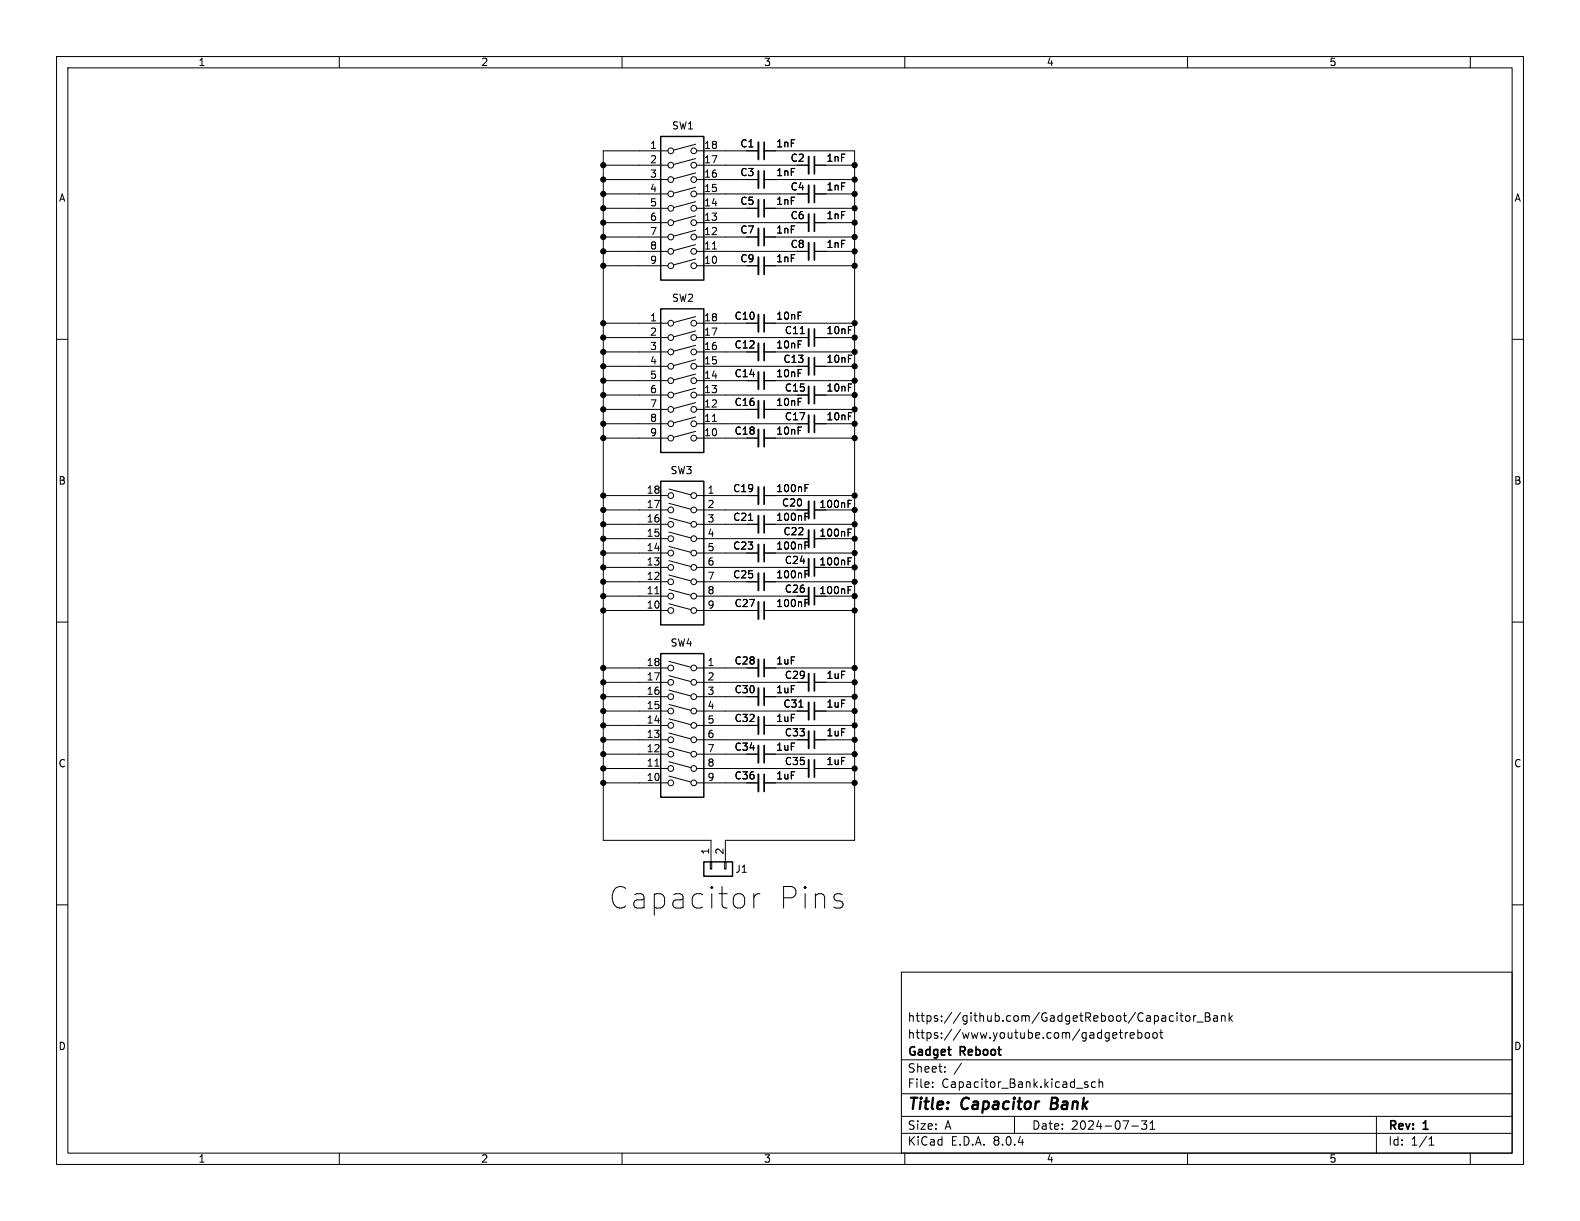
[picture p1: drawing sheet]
<svg xmlns="http://www.w3.org/2000/svg" width="279mm" height="216mm" viewBox="0 0 279 216" stroke-linecap="round" stroke-linejoin="round" font-family="sans-serif">
<g fill="none" stroke="#000" stroke-width=".18">
<path d="M10 10h259.4v195.9h-259.4zM12 12h255.4v191.9h-255.4zM60 10v2M110 10v2M160 10v2M210 10v2M260 10v2M106.7 29.2h11.4M106.7 34.3h11.4M106.7 31.8h11.4M106.7 36.8h11.4M106.7 39.4h11.4"/>
<path d="M118.1 26.7h-11.4v121.9h19v3.8M123 38.2l-3.9 1M123 35.7l-3.9 1M123 33.1l-3.9 1.1M123 30.6l-3.9 1M123 28l-3.9 1.1M123 25.5l-3.9 1M123.2 29.2h19.8M123.2 34.3h19.8M123.2 31.8h10.9M123.2 26.7h10.9M123.2 36.8h10.9"/>
<path d="M123.2 39.4h19.8M135.1 31.8h16M135.1 26.7h16v121.9h-22.8v3.8M135.1 36.8h16M144 29.2h7.1M144 34.3h7.1M144 39.4h7.1M10 60h2M106.7 41.9h11.4M106.7 47h11.4M106.7 44.5h11.4M106.7 59.7h11.4"/>
<path d="M106.7 57.2h11.4M123 45.8l-3.9 1M123 43.3l-3.9 1M123 40.7l-3.9 1.1M123 58.5l-3.9 1.1M123 56l-3.9 1M123.2 41.9h10.9M123.2 47h10.9M123.2 44.5h19.8M123.2 59.7h19.8M123.2 57.2h10.9M126 44h.7"/>
<path d="M135.1 41.9h16M135.1 47h16M135.1 57.2h16M141.5 59h.7M144 44.5h7.1M144 59.7h7.1M267.4 60h2M106.7 62.2h11.4M106.7 67.3h11.4M106.7 72.4h11.4M106.7 64.8h11.4M106.7 69.9h11.4"/>
<path d="M106.7 74.9h11.4M106.7 77.5h11.4M123 76.3l-3.9 1M123 73.7l-3.9 1.1M123 71.2l-3.9 1M123 68.7l-3.9 1M123 66.1l-3.9 1.1M123 63.6l-3.9 1M123 61.1l-3.9 1M123.2 62.2h10.9M123.2 67.3h10.9M123.2 72.4h10.9"/>
<path d="M123.2 64.8h19.8M123.2 69.9h19.8M123.2 74.9h19.8M123.2 77.5h10.9M126 74.5h.7M135.1 62.2h16M135.1 67.3h16M135.1 72.4h16M135.1 77.5h16M144 64.8h7.1M144 69.9h7.1M144 74.9h7.1"/>
<path d="M106.7 87.6h11.4M106.7 97.8h11.4M106.7 95.3h11.4M106.7 92.7h11.4M106.7 90.2h11.4M118.3 99.1l3.9 1.1M118.3 96.6l3.9 1.1M118.3 94.1l3.9 1M118.3 91.5l3.9 1.1M118.3 89l3.9 1M118.3 86.5l3.9 1M123.2 87.6h10.9"/>
<path d="M123.2 97.8h10.9M123.2 95.3h19.8M123.2 92.7h10.9M123.2 90.2h19.8M132.4 92h.7M135.1 87.6h16M135.1 97.8h16M135.1 92.7h16M142.4 96.4h.4M142.4 95.8h.6M142.4 91.4h.4M142.4 90.7h.6"/>
<path d="M142.4 86.3h.4M142.4 85.7h.6M144 95.3h7.1M144 90.2h7.1M150 99.2h.4M150 98.6h.6M150 94.1h.4M150 93.5h.6M150 89.1h.4M150 88.5h.6M10 110h2M106.7 108h11.4"/>
<path d="M106.7 105.4h11.4M106.7 102.9h11.4M106.7 100.3h11.4M106.7 118.1h11.4M115.8 105h.7M118.3 106.8l3.9 1M118.3 104.2l3.9 1.1M118.3 101.7l3.9 1M118.3 119.5l3.9 1M118.3 116.9l3.9 1.1M123.2 108h10.9M123.2 105.4h19.8"/>
<path d="M123.2 102.9h10.9M123.2 100.3h19.8M123.2 118.1h10.9M135.1 108h16M135.1 102.9h16M135.1 118.1h16M142.4 106.6h.4M142.4 106h.6M142.4 101.5h.4M142.4 100.9h.6M144 105.4h7.1M144 100.3h7.1"/>
<path d="M150 104.3h.4M150 103.7h.6M267.4 110h2M106.7 138.4h11.4M106.7 123.2h11.4M106.7 128.3h11.4M106.7 125.7h11.4M106.7 135.9h11.4M106.7 133.4h11.4M106.7 130.8h11.4M106.7 120.7h11.4M115.8 135.5h.7"/>
<path d="M118.3 137.2l3.9 1.1M118.3 134.7l3.9 1M118.3 132.2l3.9 1M118.3 129.6l3.9 1.1M118.3 127.1l3.9 1M118.3 124.6l3.9 1M118.3 122l3.9 1.1M123.2 138.4h10.9M123.2 123.2h10.9M123.2 128.3h10.9M123.2 125.7h19.8M123.2 135.9h19.8"/>
<path d="M123.2 133.4h10.9M123.2 130.8h19.8M123.2 120.7h19.8M135.1 138.4h16M135.1 123.2h16M135.1 128.3h16M135.1 133.4h16M141.3 125h.7M144 125.7h7.1M144 135.9h7.1M144 130.8h7.1M144 120.7h7.1"/>
<path d="M10 160h2M125.6 152.4h.3v1.3h-.3zM128.1 152.4h.3v1.3h-.3zM133.3 158v2.6M134.4 158a.97 .97 0 0 0-1.1 .8M267.4 160h2M159.4 171.9h108v32h-108zM207.1 179.6l.4 .1M208.1 179.1v.1M208.1 179.6v1M208.6 179.6h.6M208.9 179.1v1.3l.3 .2"/>
<path d="M209.7 179.7l.2-.1 .5 .1v.6l-.1 .2-.4 .1-.2-.2zM211.1 179.6v1M211.5 179.6l-.3 .1-.1 .2M213.1 179.1h.5l.3 .1v.3l-.3 .3a.4 .4 0 0 1 .4 .4 .4 .4 0 0 1-.3 .4h-.6zM213.1 179.8h.5M214.6 179.7h.6l.1 .9M215.3 179.9l-.5 .1a.29 .29 0 0 0-.2 .3 .29 .29 0 0 0 .2 .3l.5-.1M216 179.7l.2-.1 .4 .1v.9M216 179.6v1M217.4 179.1v1.5M217.9 179.6l-.5 .6M159.4 197.4h108"/>
<path d="M159.4 193.4h108M159.4 187.4h108M164.9 192.1v.2M164.9 191.4v.1M167.1 189.4v.2M167.1 188.7v.1M170 188l-1.3 1.9M179.4 197.4v3M191.8 191.6l.6 .4-.2 .3-.4-.1M192.4 191.4l-.4-.1-.2 .2M193.7 191.4l-.4-.1-.3 .3v.4l.1 .2h.6M194.4 191.4l.2-.1 .3 .1 .1 .9"/>
<path d="M194.4 190.8v1.5M197.3 182.6l.2 .3-.7 .2M197.4 183.5l-.1 .1M197.9 182.6h.6M198.1 182.1v1.3l.4 .2M199 182.6v1M199.4 182.6l-.3 .1-.1 .2M199.9 183.1l.7-.2-.1-.2-.4-.1-.2 .2v.7h.6M200.1 199.1h1.2M201.2 182.7l.4-.1 .3 .3v.4l-.1 .2h-.6M201.2 182.1v1.5M201.9 198.2h.9l-.5 .6 .4 .1v.6l-.2 .2h-.4l-.2-.2"/>
<path d="M202.6 182.7l.2-.1 .4 .1 .1 .6-.2 .2-.3 .1-.2-.2zM203.4 199.7h.8M203.4 198.6l.4-.4v1.5M203.9 182.7l.2-.1 .5 .1v.6l-.1 .2-.4 .1-.2-.2zM205.1 182.6h.5M205.3 182.1v1.3l.3 .2M207.5 180.5l-.4 .1M211.6 180.7h1.2M217.5 180l.4 .6M243.4 197.4v6.5M60 203.9v2M110 203.9v2"/>
<path d="M159.4 200.4h108M160 203.9v2M210 203.9v2M252.7 202.5h.9M252.7 201.4l.4-.4v1.5M260 203.9v2"/>
<circle cx="118.6" cy="26.7" r=".51"/>
<circle cx="118.6" cy="29.2" r=".51"/>
<circle cx="118.6" cy="39.4" r=".51"/>
<circle cx="118.6" cy="34.3" r=".51"/>
<circle cx="118.6" cy="36.8" r=".51"/>
<circle cx="118.6" cy="31.8" r=".51"/>
<circle cx="122.7" cy="26.7" r=".51"/>
<circle cx="122.7" cy="29.2" r=".51"/>
<circle cx="122.7" cy="34.3" r=".51"/>
<circle cx="122.7" cy="31.8" r=".51"/>
<circle cx="122.7" cy="39.4" r=".51"/>
<circle cx="122.7" cy="36.8" r=".51"/>
<circle cx="118.6" cy="59.7" r=".51"/>
<circle cx="118.6" cy="47" r=".51"/>
<circle cx="118.6" cy="44.5" r=".51"/>
<circle cx="118.6" cy="41.9" r=".51"/>
<circle cx="118.6" cy="57.2" r=".51"/>
<circle cx="122.7" cy="47" r=".51"/>
<circle cx="122.7" cy="57.2" r=".51"/>
<circle cx="122.7" cy="41.9" r=".51"/>
<circle cx="122.7" cy="59.7" r=".51"/>
<circle cx="122.7" cy="44.5" r=".51"/>
<circle cx="118.6" cy="67.3" r=".51"/>
<circle cx="118.6" cy="62.2" r=".51"/>
<circle cx="118.6" cy="64.8" r=".51"/>
<circle cx="118.6" cy="72.4" r=".51"/>
<circle cx="118.6" cy="77.5" r=".51"/>
<circle cx="118.6" cy="69.9" r=".51"/>
<circle cx="118.6" cy="74.9" r=".51"/>
<circle cx="122.7" cy="72.4" r=".51"/>
<circle cx="122.7" cy="69.9" r=".51"/>
<circle cx="122.7" cy="64.8" r=".51"/>
<circle cx="122.7" cy="67.3" r=".51"/>
<circle cx="122.7" cy="74.9" r=".51"/>
<circle cx="122.7" cy="77.5" r=".51"/>
<circle cx="122.7" cy="62.2" r=".51"/>
<circle cx="118.6" cy="90.2" r=".51"/>
<circle cx="118.6" cy="87.6" r=".51"/>
<circle cx="118.6" cy="92.7" r=".51"/>
<circle cx="118.6" cy="97.8" r=".51"/>
<circle cx="118.6" cy="95.3" r=".51"/>
<circle cx="122.7" cy="97.8" r=".51"/>
<circle cx="122.7" cy="95.3" r=".51"/>
<circle cx="122.7" cy="92.7" r=".51"/>
<circle cx="122.7" cy="90.2" r=".51"/>
<circle cx="122.7" cy="87.6" r=".51"/>
<circle cx="118.6" cy="108" r=".51"/>
<circle cx="118.6" cy="100.3" r=".51"/>
<circle cx="118.6" cy="102.9" r=".51"/>
<circle cx="118.6" cy="105.4" r=".51"/>
<circle cx="118.6" cy="118.1" r=".51"/>
<circle cx="122.7" cy="102.9" r=".51"/>
<circle cx="122.7" cy="100.3" r=".51"/>
<circle cx="122.7" cy="118.1" r=".51"/>
<circle cx="122.7" cy="108" r=".51"/>
<circle cx="122.7" cy="105.4" r=".51"/>
<circle cx="118.6" cy="128.3" r=".51"/>
<circle cx="118.6" cy="120.7" r=".51"/>
<circle cx="118.6" cy="123.2" r=".51"/>
<circle cx="118.6" cy="125.7" r=".51"/>
<circle cx="118.6" cy="130.8" r=".51"/>
<circle cx="118.6" cy="133.4" r=".51"/>
<circle cx="118.6" cy="138.4" r=".51"/>
<circle cx="118.6" cy="135.9" r=".51"/>
<circle cx="122.7" cy="120.7" r=".51"/>
<circle cx="122.7" cy="130.8" r=".51"/>
<circle cx="122.7" cy="125.7" r=".51"/>
<circle cx="122.7" cy="123.2" r=".51"/>
<circle cx="122.7" cy="128.3" r=".51"/>
<circle cx="122.7" cy="138.4" r=".51"/>
<circle cx="122.7" cy="133.4" r=".51"/>
<circle cx="122.7" cy="135.9" r=".51"/>
</g>
<path d="M186 194.1l-.2 2h.8" fill="none" stroke="#000" stroke-width=".4"/>
<g fill="none" stroke="#000" stroke-width=".33">
<path d="M134.1 25.1v3.1M134.1 30.2v3.1M134.1 35.3v3.1M143 27.7v3M143 32.8v3M143 37.8v3.1M134.1 40.4v3M134.1 45.5v3M134.1 55.6v3.1M143 42.9v3.1M143 58.2v3M134.1 60.7v3.1"/>
<path d="M134.1 65.8v3M134.1 70.9v3M134.1 75.9v3.1M143 63.2v3.1M143 68.3v3.1M143 73.4v3.1M134.1 86.1v3.1M134.1 91.2v3M134.1 96.3v3M143 88.6v3.1M143 93.7v3.1M143 98.8v3.1"/>
<path d="M134.1 101.3v3.1M134.1 106.4v3.1M134.1 116.6v3M143 103.9v3M143 119.1v3.1M134.1 121.7v3M134.1 126.7v3.1M134.1 131.8v3.1M134.1 136.9v3.1M143 124.2v3.1M143 129.3v3M143 134.4v3"/>
</g>
<g fill="none" stroke="#000" stroke-width=".3">
<path d="M135.1 25.1v3.1M135.1 30.2v3.1M135.1 35.3v3.1M144 27.7v3M144 32.8v3M144 37.8v3.1M135.1 40.4v3M135.1 45.5v3M135.1 55.6v3.1M144 42.9v3.1M144 58.2v3M135.1 60.7v3.1"/>
<path d="M135.1 65.8v3M135.1 70.9v3M135.1 75.9v3.1M144 63.2v3.1M144 68.3v3.1M144 73.4v3.1M135.1 86.1v3.1M135.1 91.2v3M135.1 96.3v3M144 88.6v3.1M144 93.7v3.1M144 98.8v3.1"/>
<path d="M135.1 101.3v3.1M135.1 106.4v3.1M135.1 116.6v3M144 103.9v3M144 119.1v3.1M135.1 121.7v3M135.1 126.7v3.1M135.1 131.8v3.1M135.1 136.9v3.1M144 124.2v3.1M144 129.3v3M144 134.4v3"/>
</g>
<path d="M116.8 24.1h7.7v25.4h-7.7zM116.8 54.6h7.7v25.4h-7.7zM116.8 85.1h7.7v25.4h-7.7zM116.8 115.6h7.7v25.4h-7.7zM124.5 152.4h5v2.5h-5z" fill="none" stroke="#000" stroke-width=".25"/>
<g fill="#000" stroke="#000" stroke-width=".18">
<circle cx="106.7" cy="39.4" r=".46"/>
<circle cx="106.7" cy="34.3" r=".46"/>
<circle cx="106.7" cy="31.8" r=".46"/>
<circle cx="106.7" cy="29.2" r=".46"/>
<circle cx="106.7" cy="36.8" r=".46"/>
<circle cx="151.1" cy="34.3" r=".46"/>
<circle cx="151.1" cy="29.2" r=".46"/>
<circle cx="151.1" cy="36.8" r=".46"/>
<circle cx="151.1" cy="39.4" r=".46"/>
<circle cx="151.1" cy="31.8" r=".46"/>
<circle cx="106.7" cy="41.9" r=".46"/>
<circle cx="106.7" cy="47" r=".46"/>
<circle cx="106.7" cy="44.5" r=".46"/>
<circle cx="106.7" cy="59.7" r=".46"/>
<circle cx="106.7" cy="57.2" r=".46"/>
<circle cx="151.1" cy="41.9" r=".46"/>
<circle cx="151.1" cy="47" r=".46"/>
<circle cx="151.1" cy="44.5" r=".46"/>
<circle cx="151.1" cy="59.7" r=".46"/>
<circle cx="151.1" cy="57.2" r=".46"/>
<circle cx="106.7" cy="72.4" r=".46"/>
<circle cx="106.7" cy="74.9" r=".46"/>
<circle cx="106.7" cy="77.5" r=".46"/>
<circle cx="106.7" cy="64.8" r=".46"/>
<circle cx="106.7" cy="62.2" r=".46"/>
<circle cx="106.7" cy="67.3" r=".46"/>
<circle cx="106.7" cy="69.9" r=".46"/>
<circle cx="151.1" cy="67.3" r=".46"/>
<circle cx="151.1" cy="69.9" r=".46"/>
<circle cx="151.1" cy="77.5" r=".46"/>
<circle cx="151.1" cy="74.9" r=".46"/>
<circle cx="151.1" cy="72.4" r=".46"/>
<circle cx="151.1" cy="64.8" r=".46"/>
<circle cx="151.1" cy="62.2" r=".46"/>
<circle cx="106.7" cy="87.6" r=".46"/>
<circle cx="106.7" cy="90.2" r=".46"/>
<circle cx="106.7" cy="97.8" r=".46"/>
<circle cx="106.7" cy="95.3" r=".46"/>
<circle cx="106.7" cy="92.7" r=".46"/>
<circle cx="151.1" cy="95.3" r=".46"/>
<circle cx="151.1" cy="90.2" r=".46"/>
<circle cx="151.1" cy="92.7" r=".46"/>
<circle cx="151.1" cy="87.6" r=".46"/>
<circle cx="151.1" cy="97.8" r=".46"/>
<circle cx="106.7" cy="108" r=".46"/>
<circle cx="106.7" cy="102.9" r=".46"/>
<circle cx="106.7" cy="118.1" r=".46"/>
<circle cx="106.7" cy="105.4" r=".46"/>
<circle cx="106.7" cy="100.3" r=".46"/>
<circle cx="151.1" cy="100.3" r=".46"/>
<circle cx="151.1" cy="105.4" r=".46"/>
<circle cx="151.1" cy="108" r=".46"/>
<circle cx="151.1" cy="102.9" r=".46"/>
<circle cx="151.1" cy="118.1" r=".46"/>
<circle cx="106.7" cy="133.4" r=".46"/>
<circle cx="106.7" cy="130.8" r=".46"/>
<circle cx="106.7" cy="125.7" r=".46"/>
<circle cx="106.7" cy="123.2" r=".46"/>
<circle cx="106.7" cy="128.3" r=".46"/>
<circle cx="106.7" cy="138.4" r=".46"/>
<circle cx="106.7" cy="135.9" r=".46"/>
<circle cx="106.7" cy="120.7" r=".46"/>
<circle cx="151.1" cy="130.8" r=".46"/>
<circle cx="151.1" cy="138.4" r=".46"/>
<circle cx="151.1" cy="123.2" r=".46"/>
<circle cx="151.1" cy="125.7" r=".46"/>
<circle cx="151.1" cy="120.7" r=".46"/>
<circle cx="151.1" cy="128.3" r=".46"/>
<circle cx="151.1" cy="135.9" r=".46"/>
<circle cx="151.1" cy="133.4" r=".46"/>
</g>
<g font-size="5.3">
<text x="107.4" y="161">Capacitor</text>
<text x="137.3" y="161">Pins</text>
</g>
<g font-size="2.8">
<text x="160.4" y="196.8">Title:</text>
<text x="170.1" y="196.8">Capacitor</text>
<text x="186.7" y="196.8">Bank</text>
</g>
<g font-size="2.1">
<text x="160.4" y="183.9">https://www.youtube.com/gadgetreboot</text>
<text x="160.4" y="180.9">https://github.com/GadgetReboot/Capacitor_Bank</text>
<text x="160.4" y="189.9">Sheet:</text>
<text x="160.4" y="187.1">Gadget</text>
<text x="169.9" y="187.1">Reboot</text>
<text x="160.4" y="192.6">File:</text>
<text x="166.5" y="192.6">Capacitor_Bank.kicad_sch</text>
<text x="160.4" y="202.8">KiCad</text>
<text x="160.4" y="200">Size:</text>
<text x="167.1" y="200">A</text>
<text x="168.1" y="202.8">E.D.A.</text>
<text x="175.7" y="202.8">8.0.4</text>
<text x="182.4" y="200">Date:</text>
<text x="189.4" y="200">2024-07-31</text>
<text x="245.4" y="200.2">Rev:</text>
<text x="245.4" y="202.8">Id:</text>
<text x="249.5" y="202.8">1/1</text>
<text x="251.8" y="200.2">1</text>
</g>
<g font-size="1.8">
<text x="35" y="11.9">1</text>
<text x="85" y="11.9">2</text>
<text x="135" y="11.9">3</text>
<text x="185" y="11.9">4</text>
<text x="235" y="11.9">5</text>
<text x="118.7" y="23.1">SW1</text>
<text x="114.9" y="26.4">1</text>
<text x="114.9" y="29">2</text>
<text x="124.4" y="29">17</text>
<text x="124.4" y="26.4">18</text>
<text x="130.8" y="26.3">C1</text>
<text x="137.2" y="26.3">1nF</text>
<text x="139.7" y="28.8">C2</text>
<text x="146.1" y="28.8">1nF</text>
<text x="10.3" y="35.9">A</text>
<text x="114.9" y="31.5">3</text>
<text x="114.9" y="34">4</text>
<text x="124.4" y="34">15</text>
<text x="124.4" y="31.5">16</text>
<text x="130.8" y="31.3">C3</text>
<text x="137.2" y="31.3">1nF</text>
<text x="139.7" y="33.9">C4</text>
<text x="146.1" y="33.9">1nF</text>
<text x="267.7" y="35.9">A</text>
<text x="114.9" y="36.6">5</text>
<text x="114.9" y="39.1">6</text>
<text x="114.9" y="41.7">7</text>
<text x="124.4" y="41.7">12</text>
<text x="124.4" y="39.1">13</text>
<text x="124.4" y="36.6">14</text>
<text x="130.8" y="41.5">C7</text>
<text x="130.8" y="36.4">C5</text>
<text x="137.2" y="41.5">1nF</text>
<text x="137.2" y="36.4">1nF</text>
<text x="139.7" y="39">C6</text>
<text x="146.1" y="39">1nF</text>
<text x="114.9" y="44.2">8</text>
<text x="114.9" y="46.7">9</text>
<text x="124.4" y="46.7">10</text>
<text x="124.4" y="44.2">11</text>
<text x="130.8" y="46.6">C9</text>
<text x="137.2" y="46.6">1nF</text>
<text x="139.7" y="44">C8</text>
<text x="146.1" y="44">1nF</text>
<text x="118.7" y="53.6">SW2</text>
<text x="114.9" y="56.9">1</text>
<text x="114.9" y="59.4">2</text>
<text x="124.4" y="59.4">17</text>
<text x="124.4" y="56.9">18</text>
<text x="129.8" y="56.7">C10</text>
<text x="137.2" y="56.7">10nF</text>
<text x="138.7" y="59.3">C11</text>
<text x="146.1" y="59.3">10nF</text>
<text x="114.9" y="62">3</text>
<text x="114.9" y="64.5">4</text>
<text x="124.4" y="64.5">15</text>
<text x="124.4" y="62">16</text>
<text x="129.8" y="61.8">C12</text>
<text x="137.2" y="61.8">10nF</text>
<text x="138.4" y="64.4">C13</text>
<text x="146.1" y="64.4">10nF</text>
<text x="114.9" y="67.1">5</text>
<text x="114.9" y="69.6">6</text>
<text x="124.4" y="69.6">13</text>
<text x="124.4" y="67.1">14</text>
<text x="129.8" y="66.9">C14</text>
<text x="129.8" y="72">C16</text>
<text x="137.2" y="66.9">10nF</text>
<text x="137.2" y="72">10nF</text>
<text x="138.7" y="69.4">C15</text>
<text x="146.1" y="69.4">10nF</text>
<text x="114.9" y="72.1">7</text>
<text x="114.9" y="74.7">8</text>
<text x="114.9" y="77.2">9</text>
<text x="124.4" y="77.2">10</text>
<text x="124.4" y="74.7">11</text>
<text x="124.4" y="72.1">12</text>
<text x="129.8" y="77.1">C18</text>
<text x="137.2" y="77.1">10nF</text>
<text x="138.7" y="74.5">C17</text>
<text x="146.1" y="74.5">10nF</text>
<text x="10.3" y="85.9">B</text>
<text x="114.3" y="89.9">17</text>
<text x="114.3" y="87.4">18</text>
<text x="118.5" y="84">SW3</text>
<text x="125" y="87.4">1</text>
<text x="125" y="89.9">2</text>
<text x="129.5" y="87.2">C19</text>
<text x="137.2" y="87.2">100nF</text>
<text x="138.2" y="89.8">C20</text>
<text x="267.7" y="85.9">B</text>
<text x="114.3" y="95">15</text>
<text x="114.3" y="92.5">16</text>
<text x="125" y="92.5">3</text>
<text x="125" y="95">4</text>
<text x="129.5" y="92.3">C21</text>
<text x="137.2" y="92.3">100nF</text>
<text x="138.4" y="94.8">C22</text>
<text x="144.8" y="95.1">100nF</text>
<text x="144.8" y="90">100nF</text>
<text x="114.3" y="100.1">13</text>
<text x="114.3" y="97.5">14</text>
<text x="125" y="97.5">5</text>
<text x="125" y="100.1">6</text>
<text x="129.5" y="97.4">C23</text>
<text x="137.2" y="97.4">100nF</text>
<text x="138.7" y="99.9">C24</text>
<text x="144.8" y="100.2">100nF</text>
<text x="114.3" y="107.7">10</text>
<text x="114.3" y="105.2">11</text>
<text x="114.3" y="102.6">12</text>
<text x="125" y="102.6">7</text>
<text x="125" y="105.2">8</text>
<text x="125" y="107.7">9</text>
<text x="129.5" y="102.5">C25</text>
<text x="129.8" y="107.5">C27</text>
<text x="137.2" y="107.5">100nF</text>
<text x="137.2" y="102.5">100nF</text>
<text x="138.7" y="105">C26</text>
<text x="144.8" y="105.3">100nF</text>
<text x="114.3" y="117.9">18</text>
<text x="118.5" y="114.5">SW4</text>
<text x="125" y="117.9">1</text>
<text x="129.8" y="117.7">C28</text>
<text x="137.2" y="117.7">1uF</text>
<text x="114.3" y="125.5">15</text>
<text x="114.3" y="122.9">16</text>
<text x="114.3" y="120.4">17</text>
<text x="125" y="120.4">2</text>
<text x="125" y="122.9">3</text>
<text x="125" y="125.5">4</text>
<text x="129.8" y="122.8">C30</text>
<text x="137.2" y="122.8">1uF</text>
<text x="138.4" y="125.3">C31</text>
<text x="138.7" y="120.2">C29</text>
<text x="146.1" y="125.3">1uF</text>
<text x="146.1" y="120.2">1uF</text>
<text x="114.3" y="130.6">13</text>
<text x="114.3" y="128">14</text>
<text x="125" y="128">5</text>
<text x="125" y="130.6">6</text>
<text x="129.8" y="127.9">C32</text>
<text x="137.2" y="127.9">1uF</text>
<text x="138.7" y="130.4">C33</text>
<text x="146.1" y="130.4">1uF</text>
<text x="10.3" y="135.9">C</text>
<text x="114.3" y="135.6">11</text>
<text x="114.3" y="133.1">12</text>
<text x="125" y="133.1">7</text>
<text x="125" y="135.6">8</text>
<text x="129.8" y="132.9">C34</text>
<text x="137.2" y="132.9">1uF</text>
<text x="138.7" y="135.5">C35</text>
<text x="146.1" y="135.5">1uF</text>
<text x="267.7" y="135.9">C</text>
<text x="114.3" y="138.2">10</text>
<text x="125" y="138.2">9</text>
<text x="129.8" y="138">C36</text>
<text x="137.2" y="138">1uF</text>
<text x="125.5" y="151.2" transform="rotate(-90 125.5 151.2)">1</text>
<text x="128" y="151.2" transform="rotate(-90 128 151.2)">2</text>
<text x="129.9" y="154.5">J1</text>
<text x="10.3" y="185.9">D</text>
<text x="267.7" y="185.9">D</text>
<text x="35" y="205.8">1</text>
<text x="85" y="205.8">2</text>
<text x="135" y="205.8">3</text>
<text x="185" y="205.8">4</text>
<text x="235" y="205.8">5</text>
</g>
</svg>
